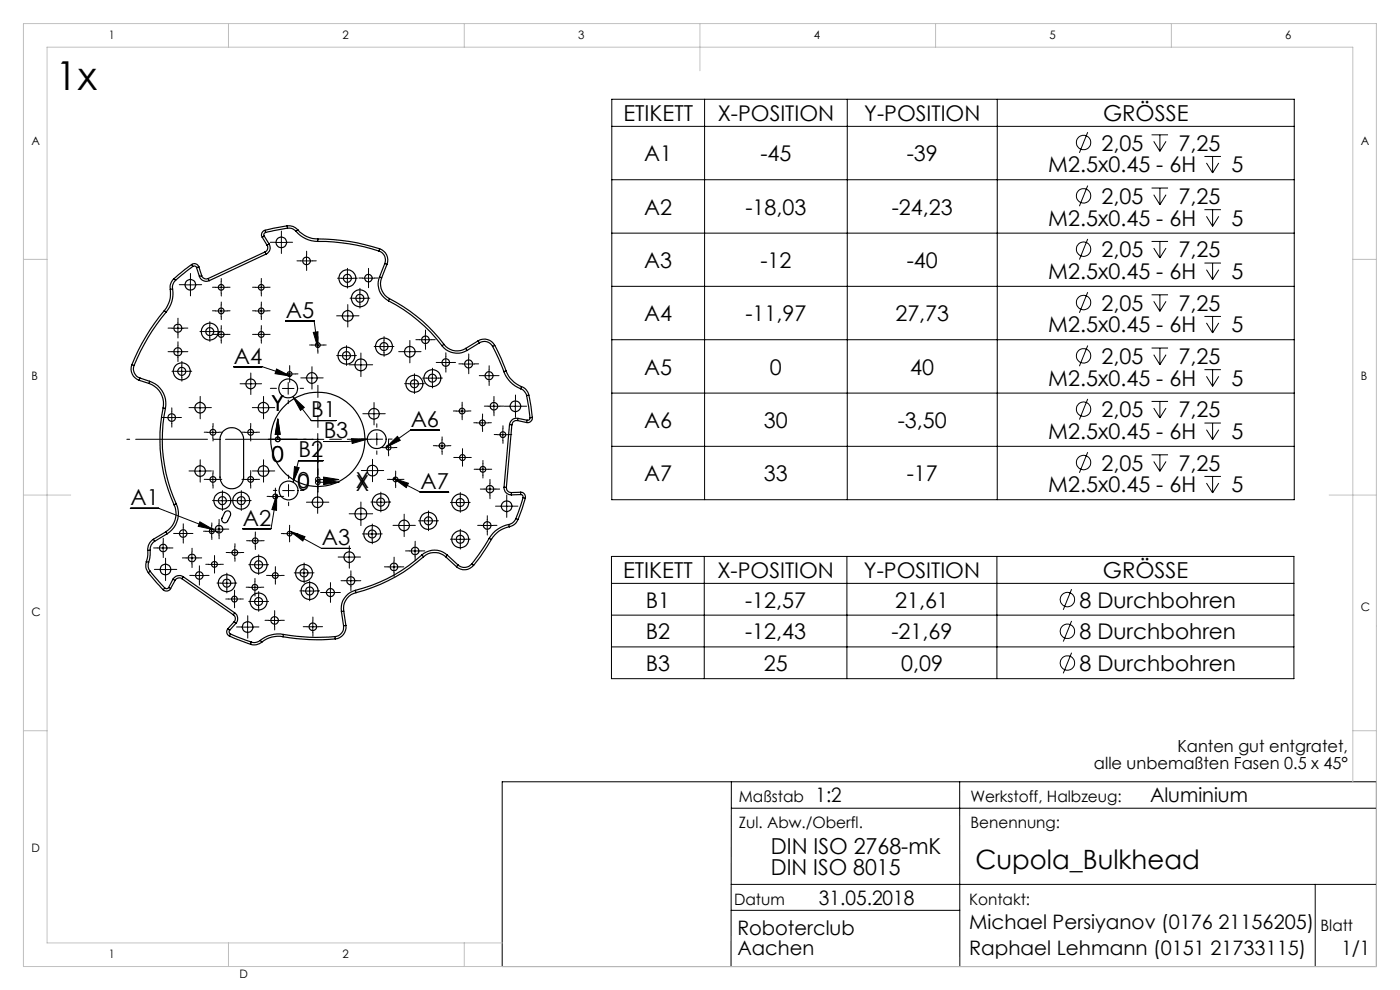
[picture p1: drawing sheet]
<svg xmlns="http://www.w3.org/2000/svg" width="297mm" height="210mm" viewBox="0 0 297 210" stroke-linecap="round" stroke-linejoin="round" font-family="sans-serif">
<g fill="none" stroke="#000" stroke-width=".21">
<path d="M129.8 21.1h144.8v84.9h-144.8zM129.8 38.1h144.8M129.8 26.8h144.8M149.5 21.1v84.9M179.7 21.1v84.9M211.6 21.1v84.9M230.8 28l-1.8 4.4M230.8 39.4l-1.8 4.3M244.3 28.6h3.5M244.3 39.9h3.5M244.8 30l1.3 2.1M246.1 28.6v3.5"/>
<path d="M246.1 39.9v3.5M247.4 30l-1.3 2.1M255.5 33.2h3.5M255.9 34.6l1.3 2.1M257.2 33.2v3.5M258.6 34.6l-1.4 2.1M40.4 59.2v2.5M46.9 59.7v2.5M55.4 59.7v2.5M58.4 51.4h2.5M59.7 50.2v2.5M63.8 55.3h2.5"/>
<path d="M65 54.1v2.5M72.4 59h2.5M73.7 57.8v2.5M76.9 59h2.5M78.2 57.7v2.5M129.8 49.5h144.8M230.8 50.7l-1.8 4.4M244.3 51.2h3.5M244.8 41.3l1.3 2.1M244.8 52.6l1.3 2.1M246.1 51.2v3.5M247.4 41.3l-1.3 2.1"/>
<path d="M247.4 52.6l-1.3 2.1M255.5 44.5h3.5M255.5 55.8h3.5M255.9 45.9l1.3 2.1M255.9 57.2l1.3 2.1M257.2 44.5v3.5M257.2 55.8v3.5M258.6 45.9l-1.4 2.1M258.6 57.2l-1.4 2.1M36.5 69.6h2.5M36.5 74.6h2.5M37.3 78.8h2.5"/>
<path d="M37.7 68.4v2.5M37.7 73.4v2.5M38.6 77.5v2.5M39.1 60.4h2.5M43.3 70.3h2.5M44.5 69.1v2.5M45.7 70.9h2.5M45.7 66h2.5M45.7 61h2.5M46.9 64.7v2.5M46.9 69.7v2.5M49.6 77.8h6l6 2"/>
<path d="M54.2 70.9h2.5M54.2 66h2.5M54.2 61h2.5M55.4 64.7v2.5M55.4 69.7v2.5M58.7 78.3l2.9 1.5-3.3-.5zM60.2 79.3h2.5M60.6 68.1h6l.8 5.6M61.5 78.1v2.5M66.1 78.9v2.5M66.2 73.2h2.5M66.5 70.5l1-.1-.1 3.3z"/>
<path d="M67.4 72v2.5M72.2 75.5h2.6M72.5 67h2.5M73.5 74.2v2.5M73.8 65.7v2.6M75.1 63.3h2.5M75.3 77.4h2.5M76.3 62v2.5M76.6 76.2v2.5M80.2 73.5h2.5M81.5 72.3v2.5M85.7 74.6h2.5"/>
<path d="M86.9 73.4v2.5M89 72.1h2.5M90.2 70.8v2.5M91.7 79v2.5M93.3 76.9h2.5M94.6 75.7v2.5M98.2 77.2h2.5M99.4 75.9v2.5M102.5 79.7h2.5M103.8 78.4v2.6M129.8 60.7h144.8M129.8 72.1h144.8"/>
<path d="M230.8 62l-1.8 4.3M230.8 73.3l-1.8 4.4M244.3 62.5h3.5M244.3 73.8h3.5M244.8 63.9l1.3 2.1M244.8 75.2l1.3 2.2M246.1 62.5v3.5M246.1 73.8v3.6M247.4 63.9l-1.3 2.1M247.4 75.2l-1.3 2.2M255.5 67.1h3.5M255.5 78.4h3.5"/>
<path d="M255.9 68.5l1.3 2.1M255.9 79.8l1.3 2.1M257.2 67.1v3.5M257.2 78.4v3.5M258.6 68.5l-1.4 2.1M258.6 79.8l-1.4 2.1M35.2 88.6h2.5M36.4 87.3v2.5M41.2 99.9h2.5M41.2 86.5h2.5M42.4 85.2v2.5M42.4 98.7v2.5"/>
<path d="M43.9 91.7h2.5M45.2 90.4v2.5M51.9 81.4h2.5M51.9 91.7h2.5M53.2 90.4v2.5M53.2 80.2v2.5M54.6 99.9h2.6M54.6 86.5h2.6M55.9 85.2v2.5M55.9 98.7v2.5M58.9 88.8l.5 3.3h-1zM58.9 88.9l.5 3.2h-1z"/>
<path d="M58.9 92.1v1.1M59.9 82.4h2.5M61.1 81.1v2.5M62.1 84.1l2.5 2.3-.9 .7zM62.1 84.1l3.9 5.1h5.3M62.5 99l1 .2-1.3 3.1zM64.9 80.2h2.5M67.4 92v12.3M68.5 97.7h-5.2l-1.1 4.6M68.7 93.2h-11.8M74.6 93.1l3.3 .1-3.2 .9zM77.8 99.8h2.5"/>
<path d="M77.9 93.2l-4 .5h-5.2M78.1 87.8h2.5M78.7 93.2h2.5M79 98.6v2.5M79.3 86.5v2.5M79.9 91.9v2.5M81.2 95h2.5M81.9 94.9l2.4-2.3 .6 .8zM82.4 93.7v2.5M86.6 81.4h2.5M87.9 80.1v2.5M90.5 80.2h2.5"/>
<path d="M92.5 94.6h2.5M93.1 91.2h-6l-5.2 3.7M93.8 93.3v2.5M96.8 87.2h2.5M96.8 97h2.5M98 85.9v2.5M98.1 95.8v2.5M101.1 89.7h2.5M101.2 99.5h2.5M102.3 88.4v2.5M102.4 98.3v2.5M103.5 86.2h2.5"/>
<path d="M104.8 84.9v2.5M105.4 92.2h2.5M106.7 90.9v2.5M108.1 86.2h2.5M109.3 84.9v2.5M129.8 83.4h144.8M129.8 94.7h144.8M230.8 84.6l-1.8 4.4M230.8 95.9l-1.8 4.4M244.3 85.2h3.5M244.3 96.5h3.5M244.8 86.6l1.3 2"/>
<path d="M244.8 97.9l1.3 2.1M246.1 85.2v3.4M246.1 96.5v3.5M247.4 86.6l-1.3 2M247.4 97.9l-1.3 2.1M255.5 89.7h3.5M255.9 91.1l1.3 2.1M257.2 89.7v3.5M258.6 91.1l-1.4 2.1M27.7 107.8h6l11.6 4.6M33.4 116.2h2.5M34.6 115v2.5"/>
<path d="M35.1 119.5v2.6M37.6 113.2h2.5M38.9 111.9v2.5M39.5 118.3h2.5M40.7 117.1v2.5M42.4 110.7l2.9 1.7-3.2-.8zM43.7 112.7h2.5M43.9 101.7h2.5M44.2 119.7h2.5M44.9 111.4v2.5M45.2 100.5v2.4M45.2 112.2h2.5"/>
<path d="M45.5 118.5v2.5M45.9 106.2h2.5M46.5 111v2.5M47.2 104.9v2.5M48.6 117.2h2.5M49.8 115.9v2.6M49.9 106.2h2.5M51.2 104.9v2.5M51.9 101.7h2.5M52.9 114.7h2.5M53.2 100.5v2.4M53.6 119.8h2.5"/>
<path d="M54.2 113.5v2.4M54.9 118.6v2.5M57.2 105.3h2.5M58.4 104.1v2.5M58.7 104.9v3.4l-1-.2zM58.7 104.9l-1.2 7.2h-6M60 104.1h2.4M60.2 113.2h2.5M61.2 102.8v2.5M61.4 112v2.4M61.6 112.7l3.1 1.1-.5 1zM61.6 112.7l6.6 3.6h6.1"/>
<path d="M66.1 106.5h2.5M67.4 105.3v2.5M67.4 102.3h1.3M67.4 101.7h1.3M68.7 101.8l3.3 .5-3.3 .5zM68.7 101.2l3.2 .5-3.2 .5zM72.8 118.2h2.6M74.1 116.9v2.5M75.3 109h2.5M76.6 107.8v2.5M77.7 113.3h2.5M79 112v2.5"/>
<path d="M79.5 106.5h2.5M80.8 105.3v2.5M82.7 101.7h2.5M83.5 101.5l3.1 1-.4 .9zM83.5 101.5l5.6 2.9h6.1M83.6 119v2.5M83.9 100.5v2.4M84.5 111.5h2.5M85.7 110.2v2.5M86.8 116.9h2.5M88.1 115.6v2.5M89.6 110.5h2.5"/>
<path d="M90.9 109.2v2.6M96.4 106.6h2.5M96.4 114.4h2.5M97.6 105.3v2.5M97.6 113.1v2.5M102.1 111.5h2.5M102.7 103.7h2.5M103.4 110.2v2.5M103.9 102.5v2.5M106.2 107.4h2.5M107.5 106.1v2.5M129.7 118h144.8v26h-144.8z"/>
<path d="M149.4 118v26M179.7 118v26M211.5 118v26M255.5 101.1h3.5M255.9 102.5l1.3 2.1M257.2 101.1v3.5M258.6 102.5l-1.4 2.1M33.9 120.8h2.5M41 122.1h2.5M42.3 120.8v2.5M46.8 123.7h2.6M48.1 122.4v2.5"/>
<path d="M48.5 127.1h2.5M49.7 125.8v2.5M51.3 133h2.5M52.5 131.8v2.5M52.8 124.6h2.5M53.6 127.6h2.5M54.1 123.3v2.5M54.9 126.4v2.5M57 131.6h2.5M57.2 122.1h2.5M58.2 130.3v2.5M58.4 120.8v2.5"/>
<path d="M63.3 121.5h2.5M64.4 125.4h2.5M64.5 120.3v2.5M65.1 133h2.5M65.7 124.1v2.5M66.4 131.7v2.5M68.8 125.7h2.5M70.1 124.5v2.5M73.2 123.2h2.5M74.4 121.9v2.6M82.3 120.3h2.5M129.7 130.5h144.8"/>
<path d="M129.7 137.2h144.8M129.7 123.7h144.8M227.3 125l-1.7 4.4M227.3 131.7l-1.7 4.4M227.3 138.5l-1.7 4.3M106.5 165.8h185.5v39.2h-185.5zM155.2 171.4h136.8M155.2 165.8l-.1 39.2M203.6 165.8v39.2M155.1 187.6h136.9M155.1 193.1h48.5M279 187.6v17.4"/>
<circle cx="229.9" cy="30.2" r="1.53"/>
<circle cx="229.9" cy="41.5" r="1.53"/>
<circle cx="229.9" cy="52.9" r="1.53"/>
<circle cx="229.8" cy="75.5" r="1.54"/>
<circle cx="229.9" cy="64.2" r="1.53"/>
<circle cx="58.9" cy="93.2" r=".5"/>
<circle cx="229.9" cy="98.1" r="1.53"/>
<circle cx="229.9" cy="86.8" r="1.53"/>
<circle cx="67.4" cy="102.3" r=".49"/>
<circle cx="67.4" cy="101.7" r=".49"/>
<circle cx="226.4" cy="133.9" r="1.53"/>
<circle cx="226.4" cy="127.2" r="1.53"/>
<circle cx="226.4" cy="140.6" r="1.53"/>
</g>
<g fill="none" stroke="#c0c0c0" stroke-width=".21">
<path d="M5 5h287v200h-287zM48.5 5v5M98.5 5v5M148.5 5v10M198.5 5v5M248.5 5v5M5 55h5M287 55h5M5 105h10M282 105h10M5 155h5M287 155h5"/>
<path d="M287 165.8v-155.8h-277v190h96.5M48.5 200v5M98.5 200v5"/>
</g>
<g fill="none" stroke="#000" stroke-width=".21" stroke-dasharray="15.2 1.3 1.3 1.3">
<path d="M40.4 59.1v-1.1M46.9 59.7v-.6M55.4 59.7v-.6M58.4 51.4h-1.1M59.7 50.1v-1.1M59.7 52.6v1.2M60.9 51.4h1.2M63.8 55.3h-.8M65 54.1v-.8M65 56.6v.8M66.3 55.3h.8M72.5 59h-.9"/>
<path d="M73.7 57.8v-.9M75 59h.8M76.9 59h-.8M78.2 57.7v-.8M79.4 59h.8M36.5 69.6h-.8M36.5 74.6h-.8M37.3 78.8h-.8M37.8 68.3v-.8M37.8 70.8v.9M37.8 73.3v-.8M37.8 75.8v.9"/>
<path d="M38.6 77.5v-.8M39 69.6h.9M39 74.6h.9M39.2 60.4h-1.2M39.8 78.8h.9M40.4 61.6v1.2M41.7 60.4h1.1M43.3 70.3h-.9M44.5 69.1v-.9M44.5 71.6v.8M45.7 70.9h-.6M45.7 65.9h-.6"/>
<path d="M45.7 60.9h-.6M45.8 70.3h.8M46.9 69.7v-.6M46.9 72.2v.6M46.9 64.7v-.6M46.9 67.2v.6M46.9 62.2v.6M48.2 70.9h.6M48.2 65.9h.6M48.2 60.9h.6M54.2 70.9h-.6M54.2 65.9h-.6"/>
<path d="M54.2 60.9h-.6M55.4 69.7v-.6M55.4 72.2v.6M55.4 64.7v-.6M55.4 67.2v.6M55.4 62.2v.6M56.7 70.9h.6M56.7 65.9h.6M56.7 60.9h.6M60.2 79.3h-.5M61.2 79.9v-.8M61.5 78.1v-.5"/>
<path d="M62.7 79.3h.5M66.2 78.9v-1.1M66.2 73.2h-.5M67.4 71.9v-.5M67.4 74.4v.5M68.7 73.2h.5M72.3 75.4h-.9M72.5 67h-1.1M73.5 74.2v-.9M73.5 76.7v.8M73.7 60.3v.8M73.8 65.7v-1.1"/>
<path d="M73.8 68.2v1.2M74.8 75.4h.8M75 67h1.2M75.1 63.3h-.8M75.3 77.4h-1.2M76.4 62v-.8M76.4 64.5v.9M76.6 76.1v-1.2M76.6 78.6v1.3M77.6 63.3h.9M77.8 77.4h1.3M78.2 60.2v.8"/>
<path d="M80.2 73.5h-.8M81.5 72.2v-.8M81.5 74.7v.9M82.7 73.5h.9M85.7 74.6h-1.1M86.9 73.3v-1.1M86.9 75.8v1.2M88.2 74.6h1.1M89 72.1h-.8M90.3 70.8v-.8M90.3 73.3v.8M91.5 72.1h.8"/>
<path d="M91.7 78.9v-.8M93.3 76.9h-.8M94.6 75.6v-.8M94.6 78.1v.8M95.8 76.9h.8M98.2 77.2h-.9M99.4 75.9v-.8M99.4 78.4v.9M100.7 77.2h.8M102.5 79.7h-.8M103.8 78.4v-.8M105 79.7h.9"/>
<path d="M35.2 88.6h-.8M36.4 87.3v-.8M36.4 89.8v.8M37.7 88.6h.8M38.6 80v.9M41.2 99.9h-1.1M41.2 86.5h-1.1M42.5 98.6v-1.1M42.5 85.2v-1.1M42.5 87.7v1.1M43.7 99.9h1.1M43.7 86.5h1.1"/>
<path d="M43.9 91.7h-.6M45.2 90.4v-.6M45.2 92.9v.6M46.4 91.7h.7M51.9 91.7h-.6M52 81.4h-1.1M53.2 90.4v-.6M53.2 92.9v.6M53.2 80.2v-1.1M53.2 82.7v1M54.4 91.7h.7M54.5 81.4h1"/>
<path d="M54.7 99.9h-1.2M54.7 86.5h-1.2M55.9 98.6v-1.1M55.9 85.2v-1.1M55.9 87.7v1.1M57.2 99.9h1.1M57.2 86.5h1.1M58.7 82.4h-1.3M61.2 84.9v.7M61.5 80.6v.5M63.7 82.4h.7M64.9 80.2h-1.1"/>
<path d="M66.2 81.4v1.1M67.4 80.2h1.2M77.4 93.1h-.7M77.8 99.8h-1.2M78.1 87.8h-1.1M79 98.6v-1.2M79.3 86.5v-1.1M79.3 89v1.1M79.9 90.6v-.7M79.9 95.6v.8M80.3 99.8h1.1M80.6 87.8h1.1"/>
<path d="M81.2 94.9h-.5M82.4 93.1h.8M82.4 93.7v-.5M82.4 96.2v.5M83.7 94.9h.5M86.7 81.4h-.9M87.9 80.1v-.8M87.9 82.6v.9M89.2 81.4h.8M90.5 80.2h-.9M91.7 81.4v.9M92.5 94.5h-.6"/>
<path d="M93 80.2h.8M93.8 93.3v-.6M93.8 95.8v.6M95 94.5h.7M96.8 87.2h-.6M96.9 97h-.6M98 85.9v-.6M98 88.4v.6M98.1 95.8v-.6M98.1 98.3v.6M99.3 87.2h.6M99.4 97h.6"/>
<path d="M101.1 89.7h-.6M101.2 99.5h-.6M102.4 88.4v-.6M102.4 90.9v.6M102.5 98.3v-.6M103.5 86.1h-.8M103.6 89.7h.6M103.7 99.5h.6M103.8 80.9v.9M104.8 84.9v-.8M104.8 87.4v.8M105.5 92.2h-.7"/>
<path d="M106 86.1h.8M106.7 90.9v-.6M106.7 93.4v.6M108 92.2h.6M108.1 86.2h-1.1M109.4 84.9v-1.1M109.4 87.4v1.1M110.6 86.2h1.1M33.4 116.2h-.8M34.6 115v-.8M34.6 117.5v.8M35.1 119.5v-1.1"/>
<path d="M35.9 116.2h.8M37.6 113.2h-.8M38.9 111.9v-.8M38.9 114.4v.8M39.5 118.3h-.8M40.1 113.2h.8M40.7 117.1v-.8M40.7 119.6v.8M42 118.3h.8M42.5 101.1v1.2M43.7 112.7h-.5M43.9 101.7h-.6"/>
<path d="M44.3 119.7h-.7M44.9 111.4v-.5M44.9 113.9v.5M45.2 100.4v-.6M45.2 102.9v.6M45.2 112.2h-.8M45.5 118.4v-.6M45.9 106.2h-.8M46.2 112.7h.5M46.4 101.7h.7M46.5 111v-.8M46.5 113.5v.8"/>
<path d="M46.8 119.7h.6M47.2 104.9v-.8M47.2 107.4v.9M47.7 112.2h.8M48.4 106.2h.9M48.6 117.2h-.6M49.8 115.9v-.6M49.8 118.4v.7M49.9 106.2h-.8M51.1 117.2h.6M51.2 104.9v-.8M51.2 107.4v.9"/>
<path d="M51.9 101.7h-.6M52.4 106.2h.9M52.9 114.7h-.6M53.2 100.4v-.6M53.2 102.9v.6M53.6 119.8h-.8M54.2 113.4v-.6M54.2 115.9v.7M54.4 101.7h.7M54.9 118.5v-.8M55.4 114.7h.6M55.9 101.1v1.2"/>
<path d="M56.1 119.8h.9M57.2 105.3h-.5M58.4 104v-.5M58.4 106.5v.6M58.7 104h-.7M59.7 105.3h.5M60.2 113.2h-.5M61.2 101.5v-.7M61.2 106.5v.8M61.4 111.9v-.5M61.4 114.4v.5M62.7 113.2h.5"/>
<path d="M63.7 104h.8M66.1 106.5h-1.1M67.4 105.3v-1.1M67.4 107.8v1.1M68.6 106.5h1.2M72.9 118.2h-1.2M74.1 116.9v-1.1M74.1 119.4v1.1M75.3 109h-1.2M75.4 118.2h1.1M76.6 107.7v-1.2M76.6 110.2v1.3"/>
<path d="M77.7 113.3h-.8M77.8 109h1.3M79 112v-.8M79 114.5v.9M79 101.1v1.1M79.5 106.5h-.8M80.2 113.3h.9M80.8 105.2v-.8M80.8 107.7v.9M82 106.5h.9M82.7 101.7h-.5M83.6 119v-.8"/>
<path d="M83.9 100.4v-.5M83.9 102.9v.5M84.5 111.4h-1.1M85.2 101.7h.5M85.7 110.2v-1.1M85.7 112.7v1.1M86.8 116.9h-.8M87 111.4h1.1M88.1 115.6v-.8M88.1 118.1v.8M89.3 116.9h.8M89.7 110.5h-.9"/>
<path d="M90.9 109.2v-.8M90.9 111.7v.9M92.2 110.5h.8M96.4 106.6h-.8M96.4 114.4h-.8M97.7 105.3v-.8M97.7 107.8v.9M97.7 113.1v-.8M97.7 115.6v.9M98.9 106.6h.9M98.9 114.4h.9M102.1 111.4h-.8"/>
<path d="M102.5 100.8v.6M102.7 103.7h-.8M103.4 110.2v-.8M103.4 112.7v.8M103.9 102.5v-.8M103.9 105v.8M104.6 111.4h.8M105.2 103.7h.8M106.3 107.4h-1.2M107.5 106.1v-1.1M107.5 108.6v1.1M108.8 107.4h1.1"/>
<path d="M33.9 120.8h-1.2M35.1 122v1.2M36.4 120.8h1.1M41.1 122.1h-.8M42.3 120.8v-.8M42.3 123.3v.8M43.6 122.1h.8M45.5 120.9v.7M46.9 123.7h-.9M48.1 122.4v-.8M48.1 124.9v.9M48.5 127.1h-.6"/>
<path d="M49.4 123.7h.8M49.8 125.8v-.6M49.8 128.3v.6M51 127.1h.6M51.3 133h-1.1M52.6 131.7v-1.1M52.6 134.2v1.2M52.8 124.6h-.6M53.6 127.6h-.8M53.8 133h1.1M54.1 123.3v-.6M54.1 125.8v.6"/>
<path d="M54.9 126.3v-.8M54.9 128.8v.9M54.9 121v.9M55.3 124.6h.7M56.1 127.6h.9M57 131.6h-.8M57.2 122.1h-.6M58.3 130.3v-.8M58.3 132.8v.8M58.4 120.8v-.6M58.4 123.3v.6M59.5 131.6h.8"/>
<path d="M59.7 122.1h.6M63.3 121.5h-.9M64.4 125.3h-.8M64.5 120.3v-.9M64.5 122.8v.8M65.1 132.9h-.8M65.7 124.1v-.9M65.7 126.6v.8M65.8 121.5h.8M66.4 131.7v-.8M66.4 134.2v.8M66.9 125.3h.9"/>
<path d="M67.6 132.9h.8M68.9 125.7h-.9M70.1 124.4v-.8M70.1 126.9v.9M71.4 125.7h.8M73.2 123.2h-.9M74.4 121.9v-.8M74.4 124.4v.9M75.7 123.2h.8M82.4 120.2h-.8M83.6 121.5v.8M84.9 120.2h.8"/>
</g>
<path d="M67.4 90.7v-9" fill="none" stroke="#000" stroke-width=".21" stroke-dasharray="15.2 1.3 1.3 1.3" stroke-dashoffset="12.7"/>
<path d="M64.9 93.2h-38" fill="none" stroke="#000" stroke-width=".21" stroke-dasharray="15.2 1.3 1.3 1.3" stroke-dashoffset="-1.9"/>
<path d="M67.4 95.7v8.7M69.9 93.2h8.8" fill="none" stroke="#000" stroke-width=".21" stroke-dasharray="15.2 1.3 1.3 1.3" stroke-dashoffset="12.8"/>
<g fill="#000">
<path d="M42.4 110.7l2.9 1.7-3.2-.8zM58.7 104.9v3.4l-1-.2zM61.6 112.7l3.1 1.1-.5 1zM58.7 78.3l2.9 1.5-3.3-.5zM66.5 70.5l1-.1-.1 3.3zM81.9 94.9l2.4-2.3 .6 .8zM83.5 101.5l3.1 1-.4 .9zM62.1 84.1l2.5 2.3-.9 .7zM62.5 99l1 .2-1.3 3.1zM74.6 93.1l3.3 .1-3.2 .9zM68.7 101.8l3.3 .5-3.3 .5zM58.9 88.9l.5 3.2h-1z"/>
<path d="M68.7 101.2l3.2 .5-3.2 .5zM58.9 88.8l.5 3.3h-1z"/>
</g>
<g fill="none" stroke="#000" stroke-width=".25">
<path d="M36.9 59.1a2.52 2.52 0 0 0-.8 2.3M36.9 59.1l.4 .4M37.3 59.5a1.96 1.96 0 0 0-.7 1.8M40.6 56.1a1.03 1.03 0 0 1 1.6 .5M40.6 56.1l-3.7 3M40.6 56.1l.3 .4M40.9 56.5l-3.6 3M40.9 56.5a.5 .5 0 0 1 .8 .3M41.7 56.8l.6 1.8M42.2 56.6l-.5 .2M42.2 56.6l.6 1.9M42.3 58.6a1.55 1.55 0 0 0 2.1 .9"/>
<path d="M42.8 58.5a1.03 1.03 0 0 0 1.4 .6M42.8 58.5l-.5 .1M44.2 59.1l.2 .4M55.6 50.3l1.1 1.7M56.1 50.1l1 1.6M56.1 50.1l-.5 .2M56.2 48.9a.96 .96 0 0 0-.6 1.4M56.2 48.9l.1 .4M56.2 53.4l.2 .5M56.2 53.4l-12 5.7M56.3 49.3a.49 .49 0 0 0-.2 .8M56.4 53.9l-12 5.6"/>
<path d="M56.7 52a.98 .98 0 0 1-.5 1.4M57.1 51.7a1.47 1.47 0 0 1-.7 2.2M57.1 51.7l-.4 .3M60.9 47.9a2.56 2.56 0 0 1 2.3 .8M60.9 47.9l-4.7 1M60.9 47.9l.1 .5M61 48.4l-4.7 .9M61 48.4a2 2 0 0 1 1.8 .7M62.8 49.1a6.1 6.1 0 0 0 4.6 2.1M63.2 48.7a5.5 5.5 0 0 0 4.2 2M63.2 48.7l-.4 .4M67.4 51.2a40.7 40.7 0 0 1 13 2.1"/>
<path d="M67.4 50.7a42.6 42.6 0 0 1 13.1 2.1M67.4 50.7v.5M80.4 53.3a1.99 1.99 0 0 1 1.2 2.6M80.5 58.8a4 4 0 0 0 1.9 5M80.5 58.8l.5 .1M80.5 52.8a2.52 2.52 0 0 1 1.6 3.3M80.5 52.8l-.1 .5M81 58.9a3.5 3.5 0 0 0 1.6 4.5M81.6 55.9l-1.1 2.9M81.6 55.9l.5 .2M82.1 56.1l-1.1 2.8M28 77.4a2.55 2.55 0 0 0 1.5 3.3"/>
<path d="M28 77.4l.4 .1M28.4 77.5a2.06 2.06 0 0 0 1.3 2.7M34.9 65.9a43.7 43.7 0 0 0-6.9 11.5M34.9 65.9l.3 .3M35.2 66.2a42.7 42.7 0 0 0-6.8 11.3M36.1 61.4a5.6 5.6 0 0 1-1.2 4.5M36.6 61.3a6.1 6.1 0 0 1-1.4 4.9M36.6 61.3l-.5 .1M82.4 63.8a33.6 33.6 0 0 1 11.4 9.5M82.6 63.4a34 34 0 0 1 11.6 9.7M82.6 63.4l-.2 .4M93.8 73.3a4.1 4.1 0 0 0 5.3 1.1"/>
<path d="M94.2 73.1a3.4 3.4 0 0 0 4.6 .8M94.2 73.1l-.4 .2M98.8 73.9l.3 .5M101.4 72.3a2.51 2.51 0 0 1 3.6 1M101.4 72.3l.3 .4M101.4 72.3l-2.6 1.6M101.7 72.7a1.95 1.95 0 0 1 2.8 .8M101.7 72.7l-2.6 1.7M104.5 73.5l1.3 2.6 1.1 2.7M105 73.3l1.3 2.6 1.1 2.8M105 73.3l-.5 .2M106.9 78.8a6.2 6.2 0 0 0 3.6 3.7"/>
<path d="M107.4 78.7a6 6 0 0 0 3.2 3.3M107.4 78.7l-.5 .1M29.5 80.7l2.1 .6M29.7 80.2l2.1 .7M29.7 80.2l-.2 .5M31.6 81.3a4.5 4.5 0 0 1 3 5.2M31.8 80.9a5 5 0 0 1 3.3 5.7M31.8 80.9l-.2 .4M34.6 86.5a33.6 33.6 0 0 0 2.3 20.6M34.6 86.5l.5 .1M35.1 86.6a33 33 0 0 0 2.3 20.3M47.3 91.5a2.53 2.53 0 0 1 2.8-.6 2.53 2.53 0 0 1 1.6 2.3v8a2.5 2.5 0 0 1-2.5 2.5 2.5 2.5 0 0 1-2.5-2.5v-8l.1-.9z"/>
<path d="M108.1 90.1l-1.2 13.3M108.1 90.1h.5M108.6 90.1l-1.2 13.3M109.8 89.2a1.02 1.02 0 0 0-1.2 .9M109.8 89.2l1.9 .4M109.9 88.8a1.48 1.48 0 0 0-1.8 1.3M109.9 88.8l1.9 .3M109.9 88.8l-.1 .4M110.5 82.5a2.07 2.07 0 0 1 1.2 1.4M110.6 82a2.41 2.41 0 0 1 1.6 1.8M110.6 82l-.1 .5M111.7 83.9l.7 4.7"/>
<path d="M111.8 89.1l-.1 .5M112.2 83.8l.7 4.7M112.2 83.8l-.5 .1M112.4 88.6a.47 .47 0 0 1-.6 .5M112.9 88.5a1.01 1.01 0 0 1-1.2 1.1M112.9 88.5l-.5 .1M31 119.1a2.44 2.44 0 0 0 .5 2.4M31 119.1l.5 .2M31.4 116.8l-.1 1.4-.3 .9M31.5 119.3a1.88 1.88 0 0 0 .4 1.9M31.9 116.7l-.1 1.6-.3 1M31.9 116.7l-.5 .1"/>
<path d="M32.5 114.4a2.53 2.53 0 0 0-1.1 2.4M32.5 114.4l.3 .4M32.8 114.8a2.04 2.04 0 0 0-.9 1.9M35.2 112.8l.3 .4M35.2 112.8l-2.7 1.6M35.5 113.2l-2.7 1.6M36.9 107.1a4.5 4.5 0 0 1-1.7 5.7M37.4 106.9a5 5 0 0 1-1.9 6.3M37.4 106.9l-.5 .2M47.8 108.5a.68 .68 0 0 1 .9 0 .68 .68 0 0 1 .2 .8l-.6 1.2a.67 .67 0 0 1-.9 .3 .67 .67 0 0 1-.3-.9zM89.5 117.7a4 4 0 0 1 5.4 0M89.5 117.7a32.5 32.5 0 0 1-14.1 7.5"/>
<path d="M89.5 117.7l.4 .4M89.9 118.1a3.5 3.5 0 0 1 4.6 0M89.9 118.1a34 34 0 0 1-14.4 7.6M94.5 118.1l2.3 2.1M94.9 117.7l2.3 2.1M94.9 117.7l-.4 .4M97.2 119.8l-.4 .4M100.1 119.6a2.01 2.01 0 0 1-2.9 .2M100.1 119.6l.4 .3M100.5 119.9a2.52 2.52 0 0 1-3.7 .3M103.8 114.2l-1.3 2.1-2.4 3.3M103.8 114.2l.4 .2"/>
<path d="M104.2 114.4l-2.2 3.6-1.5 1.9M106.9 103.4a1.51 1.51 0 0 0 1.6 1.6M106.9 103.4h.5M107.4 103.4a1.03 1.03 0 0 0 1.1 1.1M108 111.3a6.2 6.2 0 0 0-4.2 2.9M108 111.3l.1 .5M108.1 111.8a5.4 5.4 0 0 0-3.9 2.6M108.5 104.5v.5M109.4 110a2.06 2.06 0 0 1-1.4 1.3M109.4 110l.5 .2M109.9 110.2a2.54 2.54 0 0 1-1.8 1.6M110.5 104.9a.47 .47 0 0 1 .4 .6"/>
<path d="M110.5 104.4a1.01 1.01 0 0 1 .9 1.3M110.5 104.9l-2 .1M110.5 104.4v.5M110.5 104.4l-2 .1M110.9 105.5l-1.5 4.5M110.9 105.5l.5 .2M111.4 105.7l-1.5 4.5M31.5 121.5l3.1 3.6M31.9 121.2l3.1 3.5M31.9 121.2l-.4 .3M35 124.7l-.4 .4M35.8 124.6a.53 .53 0 0 1-.8 .1"/>
<path d="M35.8 124.6l.4 .2M36.2 124.8a.99 .99 0 0 1-1.6 .3M36.7 122.9l-.9 1.7M36.7 122.9l.4 .2M37.1 123.1l-.9 1.7M38.6 122.8a1.01 1.01 0 0 0-1.5 .3M38.6 122.8l10.9 7.6M38.9 122.3a1.54 1.54 0 0 0-2.2 .6M38.9 122.3l10.9 7.7M38.9 122.3l-.3 .5M48.4 133.3a1 1 0 0 0 .3 1.6M48.4 133.3l.3 .4"/>
<path d="M48.7 134.9l4.5 1.8M48.7 133.7a.5 .5 0 0 0 .2 .8M48.9 134.5l4.4 1.7M48.9 134.5l-.2 .4M49.5 130.4a.99 .99 0 0 1 .2 1.5M49.7 131.9l.4 .3M49.7 131.9l-1.3 1.4M49.8 130a1.51 1.51 0 0 1 .3 2.2M49.8 130l-.3 .4M50.1 132.2l-1.4 1.5M53.3 136.2l-.1 .5M55.2 135.8a2.01 2.01 0 0 1-1.9 .4"/>
<path d="M55.2 135.8l.3 .4M55.5 136.2a2.4 2.4 0 0 1-2.3 .5M60 135.1a41.7 41.7 0 0 0 11.1 .4M60 135.1a5.4 5.4 0 0 0-4.5 1.1M60.1 134.6a40.8 40.8 0 0 0 11 .4M60.1 134.6a6.2 6.2 0 0 0-4.9 1.2M60.1 134.6l-.1 .5M71.1 135v.5M72.4 129.7l.5 3M72.9 132.7a2.01 2.01 0 0 1-1.8 2.3M72.9 129.6l-.5 .1M72.9 129.6l.5 3.1"/>
<path d="M73.4 132.7a2.5 2.5 0 0 1-2.3 2.8M73.4 132.7h-.5M75.4 125.2a4 4 0 0 0-3 4.5M75.4 125.2l.1 .5M75.5 125.7a3.4 3.4 0 0 0-2.6 3.9"/>
<circle cx="59.7" cy="51.4" r="1.14"/>
<circle cx="65" cy="55.3" r=".81"/>
<circle cx="73.7" cy="59" r="1.81"/>
<circle cx="73.7" cy="59" r=".85"/>
<circle cx="78.2" cy="59" r=".8"/>
<circle cx="37.7" cy="69.6" r=".86"/>
<circle cx="37.7" cy="74.6" r=".85"/>
<circle cx="38.6" cy="78.8" r="1.81"/>
<circle cx="38.6" cy="78.8" r=".85"/>
<circle cx="40.4" cy="60.4" r="1.13"/>
<circle cx="44.5" cy="70.4" r="1.8"/>
<circle cx="44.5" cy="70.3" r=".85"/>
<circle cx="46.9" cy="65.9" r=".6"/>
<circle cx="46.9" cy="60.9" r=".6"/>
<circle cx="46.9" cy="70.9" r=".61"/>
<circle cx="55.4" cy="65.9" r=".6"/>
<circle cx="55.4" cy="60.9" r=".6"/>
<circle cx="55.4" cy="70.9" r=".61"/>
<circle cx="61.4" cy="79.3" r=".51"/>
<circle cx="67.4" cy="73.2" r=".5"/>
<circle cx="73.5" cy="75.4" r="1.8"/>
<circle cx="73.5" cy="75.4" r=".85"/>
<circle cx="73.8" cy="67" r="1.13"/>
<circle cx="76.3" cy="63.3" r=".85"/>
<circle cx="76.3" cy="63.3" r="1.8"/>
<circle cx="76.6" cy="77.4" r="1.27"/>
<circle cx="81.4" cy="73.5" r="1.81"/>
<circle cx="81.5" cy="73.5" r=".85"/>
<circle cx="86.9" cy="74.6" r="1.13"/>
<circle cx="90.3" cy="72.1" r=".8"/>
<circle cx="94.6" cy="76.9" r=".79"/>
<circle cx="99.4" cy="77.2" r=".85"/>
<circle cx="103.8" cy="79.7" r=".84"/>
<circle cx="36.4" cy="88.6" r=".8"/>
<circle cx="42.5" cy="86.5" r="1.12"/>
<circle cx="42.5" cy="99.9" r="1.12"/>
<circle cx="45.2" cy="91.7" r=".62"/>
<circle cx="53.2" cy="91.7" r=".62"/>
<circle cx="53.2" cy="81.4" r="1.04"/>
<circle cx="55.9" cy="86.5" r="1.13"/>
<circle cx="55.9" cy="99.9" r="1.13"/>
<circle cx="61.1" cy="82.4" r="2"/>
<circle cx="66.2" cy="80.2" r="1.12"/>
<circle cx="67.4" cy="93.2" r="10"/>
<circle cx="79" cy="99.8" r="1.13"/>
<circle cx="79.3" cy="87.8" r="1.14"/>
<circle cx="79.9" cy="93.2" r="2"/>
<circle cx="82.4" cy="94.9" r=".52"/>
<circle cx="87.9" cy="81.4" r=".86"/>
<circle cx="87.9" cy="81.4" r="1.81"/>
<circle cx="91.7" cy="80.2" r=".85"/>
<circle cx="91.7" cy="80.2" r="1.8"/>
<circle cx="93.8" cy="94.5" r=".61"/>
<circle cx="98" cy="87.2" r=".61"/>
<circle cx="98.1" cy="97" r=".63"/>
<circle cx="102.4" cy="89.7" r=".61"/>
<circle cx="102.4" cy="99.6" r=".62"/>
<circle cx="104.8" cy="86.2" r=".81"/>
<circle cx="106.7" cy="92.2" r=".6"/>
<circle cx="109.3" cy="86.2" r="1.13"/>
<circle cx="34.6" cy="116.2" r=".8"/>
<circle cx="38.9" cy="113.2" r=".8"/>
<circle cx="40.7" cy="118.4" r=".8"/>
<circle cx="44.9" cy="112.7" r=".52"/>
<circle cx="45.2" cy="101.7" r=".61"/>
<circle cx="45.5" cy="119.7" r=".61"/>
<circle cx="46.5" cy="112.2" r=".81"/>
<circle cx="47.2" cy="106.2" r=".85"/>
<circle cx="47.2" cy="106.2" r="1.8"/>
<circle cx="49.8" cy="117.2" r=".61"/>
<circle cx="51.2" cy="106.2" r=".86"/>
<circle cx="51.2" cy="106.2" r="1.81"/>
<circle cx="53.2" cy="101.7" r=".61"/>
<circle cx="54.2" cy="114.7" r=".6"/>
<circle cx="54.8" cy="119.8" r="1.81"/>
<circle cx="54.9" cy="119.8" r=".85"/>
<circle cx="58.4" cy="105.3" r=".52"/>
<circle cx="61.2" cy="104" r="2.01"/>
<circle cx="61.4" cy="113.2" r=".5"/>
<circle cx="67.4" cy="106.5" r="1.12"/>
<circle cx="74.1" cy="118.2" r="1.13"/>
<circle cx="76.6" cy="109" r="1.27"/>
<circle cx="79" cy="113.3" r="1.8"/>
<circle cx="79" cy="113.3" r=".85"/>
<circle cx="80.8" cy="106.5" r=".86"/>
<circle cx="80.8" cy="106.5" r="1.81"/>
<circle cx="83.9" cy="101.7" r=".51"/>
<circle cx="85.7" cy="111.5" r="1.13"/>
<circle cx="88.1" cy="116.9" r=".8"/>
<circle cx="90.9" cy="110.5" r="1.8"/>
<circle cx="90.9" cy="110.5" r=".84"/>
<circle cx="97.6" cy="114.4" r=".86"/>
<circle cx="97.6" cy="106.6" r=".86"/>
<circle cx="97.7" cy="114.4" r="1.8"/>
<circle cx="97.7" cy="106.6" r="1.8"/>
<circle cx="103.4" cy="111.5" r=".81"/>
<circle cx="103.9" cy="103.8" r=".8"/>
<circle cx="107.5" cy="107.4" r="1.13"/>
<circle cx="35.1" cy="120.8" r="1.13"/>
<circle cx="42.3" cy="122.1" r=".8"/>
<circle cx="48.1" cy="123.7" r=".86"/>
<circle cx="48.1" cy="123.7" r="1.81"/>
<circle cx="49.8" cy="127.1" r=".61"/>
<circle cx="52.5" cy="133" r="1.13"/>
<circle cx="54.1" cy="124.6" r=".62"/>
<circle cx="54.8" cy="127.6" r="1.81"/>
<circle cx="54.9" cy="127.6" r=".85"/>
<circle cx="58.3" cy="131.6" r=".8"/>
<circle cx="58.4" cy="122.1" r=".61"/>
<circle cx="64.5" cy="121.5" r="1.8"/>
<circle cx="64.5" cy="121.5" r=".84"/>
<circle cx="65.7" cy="125.4" r=".86"/>
<circle cx="65.7" cy="125.3" r="1.81"/>
<circle cx="66.4" cy="133" r=".81"/>
<circle cx="70.1" cy="125.7" r=".84"/>
<circle cx="74.4" cy="123.2" r=".86"/>
<circle cx="83.6" cy="120.3" r=".81"/>
</g>
<text font-size="8.5" x="11.8" y="19.2">1x</text>
<text font-size="5.6" x="206.9" y="184.3">Cupola_Bulkhead</text>
<g font-size="4.7">
<text x="132.3" y="25.6">ETIKETT</text>
<text x="234" y="25.6">GRÖSSE</text>
<text x="60.6" y="67.4">A5</text>
<text x="49.6" y="77.1">A4</text>
<text x="57.6" y="87.1">Y</text>
<text x="66" y="88.5">B1</text>
<text x="68.7" y="93">B3</text>
<text x="87.1" y="90.5">A6</text>
<text x="57.7" y="97.9">0 B2</text>
<text x="27.7" y="107.1">A1</text>
<text x="63.1" y="104">0</text>
<text x="63.1" y="103.5">0</text>
<text x="75.5" y="103.5">X</text>
<text x="75.5" y="104">X</text>
<text x="89.2" y="103.7">A7</text>
<text x="51.5" y="111.5">A2</text>
<text x="68.3" y="115.7">A3</text>
<text x="132.2" y="122.5">ETIKETT</text>
<text x="234" y="122.5">GRÖSSE</text>
<text x="163.5" y="181.2">DIN ISO 2768-mK</text>
<text x="163.5" y="185.7">DIN ISO 8015</text>
</g>
<g font-size="4.6">
<text x="152.3" y="25.6">X-POSITION</text>
<text x="183.3" y="25.6">Y-POSITION</text>
<text x="136.7" y="34.2">A1</text>
<text x="161.3" y="34.2">-45</text>
<text x="192.4" y="34.2">-39</text>
<text x="233.7" y="31.9">2,05</text>
<text x="250" y="31.9">7,25</text>
<text x="222.4" y="36.5">M2.5x0.45 - 6H</text>
<text x="261.2" y="36.5">5</text>
<text x="136.7" y="45.6">A2</text>
<text x="158.1" y="45.6">-18,03</text>
<text x="189.2" y="45.6">-24,23</text>
<text x="222.4" y="47.8">M2.5x0.45 - 6H</text>
<text x="233.7" y="43.3">2,05</text>
<text x="250" y="43.3">7,25</text>
<text x="261.2" y="47.8">5</text>
<text x="136.7" y="56.9">A3</text>
<text x="161.3" y="56.9">-12</text>
<text x="192.4" y="56.9">-40</text>
<text x="222.4" y="59.2">M2.5x0.45 - 6H</text>
<text x="233.7" y="54.6">2,05</text>
<text x="250" y="54.6">7,25</text>
<text x="261.2" y="59.2">5</text>
<text x="233.7" y="65.9">2,05</text>
<text x="250" y="65.9">7,25</text>
<text x="136.7" y="68.2">A4</text>
<text x="158.1" y="68.2">-11,97</text>
<text x="189.9" y="68.2">27,73</text>
<text x="222.4" y="70.5">M2.5x0.45 - 6H</text>
<text x="261.2" y="70.5">5</text>
<text x="233.7" y="77.2">2,05</text>
<text x="250" y="77.2">7,25</text>
<text x="136.7" y="79.5">A5</text>
<text x="163.3" y="79.5">0</text>
<text x="193.1" y="79.5">40</text>
<text x="222.4" y="81.8">M2.5x0.45 - 6H</text>
<text x="261.2" y="81.8">5</text>
<text x="233.7" y="88.5">2,05</text>
<text x="250" y="88.5">7,25</text>
<text x="136.7" y="90.8">A6</text>
<text x="162.1" y="90.8">30</text>
<text x="190.5" y="90.8">-3,50</text>
<text x="222.4" y="93.1">M2.5x0.45 - 6H</text>
<text x="261.2" y="93.1">5</text>
<text x="233.7" y="99.8">2,05</text>
<text x="250" y="99.8">7,25</text>
<text x="136.7" y="102.1">A7</text>
<text x="162.1" y="102.1">33</text>
<text x="192.4" y="102.1">-17</text>
<text x="222.4" y="104.4">M2.5x0.45 - 6H</text>
<text x="261.2" y="104.4">5</text>
<text x="152.2" y="122.6">X-POSITION</text>
<text x="183.3" y="122.6">Y-POSITION</text>
<text x="137" y="128.9">B1</text>
<text x="158.1" y="128.9">-12,57</text>
<text x="189.9" y="128.9">21,61</text>
<text x="229" y="128.9">8 Durchbohren</text>
<text x="137" y="135.6">B2</text>
<text x="158.1" y="135.6">-12,43</text>
<text x="189.1" y="135.6">-21,69</text>
<text x="229" y="135.6">8 Durchbohren</text>
<text x="137" y="142.4">B3</text>
<text x="162" y="142.4">25</text>
<text x="191.2" y="142.4">0,09</text>
<text x="229" y="142.4">8 Durchbohren</text>
</g>
<g font-size="4.2">
<text x="173" y="170.2">1:2</text>
<text x="244" y="170.2">Aluminium</text>
<text x="173.7" y="192">31.05.2018</text>
<text x="205.6" y="197.2">Michael Persiyanov (0176 21156205)</text>
<text x="156.4" y="198.4">Roboterclub</text>
<text x="156.4" y="202.6">Aachen</text>
<text x="205.6" y="202.6">Raphael Lehmann (0151 21733115)</text>
<text x="284.6" y="202.6">1/1</text>
</g>
<g font-size="3.5">
<text x="249.8" y="159.6">Kanten gut entgratet,</text>
<text x="232.1" y="163.1">alle unbemaßten Fasen 0.5 x 45°</text>
</g>
<g font-size="3.3">
<text x="156.7" y="170.1">Maßstab</text>
<text x="205.9" y="170.1">Werkstoff, Halbzeug:</text>
<text x="156.7" y="175.7">Zul. Abw./Oberfl.</text>
<text x="205.9" y="175.7">Benennung:</text>
<text x="155.7" y="191.9">Datum</text>
<text x="205.6" y="191.9">Kontakt:</text>
<text x="280.1" y="197.4">Blatt</text>
</g>
<g font-size="2.5">
<text x="23.1" y="8.2">1</text>
<text x="72.7" y="8.2">2</text>
<text x="122.7" y="8.2">3</text>
<text x="172.7" y="8.2">4</text>
<text x="222.7" y="8.2">5</text>
<text x="272.7" y="8.2">6</text>
<text x="6.7" y="30.7">A</text>
<text x="288.7" y="30.7">A</text>
<text x="6.7" y="80.7">B</text>
<text x="288.7" y="80.7">B</text>
<text x="6.7" y="130.7">C</text>
<text x="288.7" y="129.7">C</text>
<text x="6.7" y="180.7">D</text>
<text x="23.1" y="203.2">1</text>
<text x="72.7" y="203.2">2</text>
<text x="50.8" y="207.4">D</text>
</g>
</svg>
